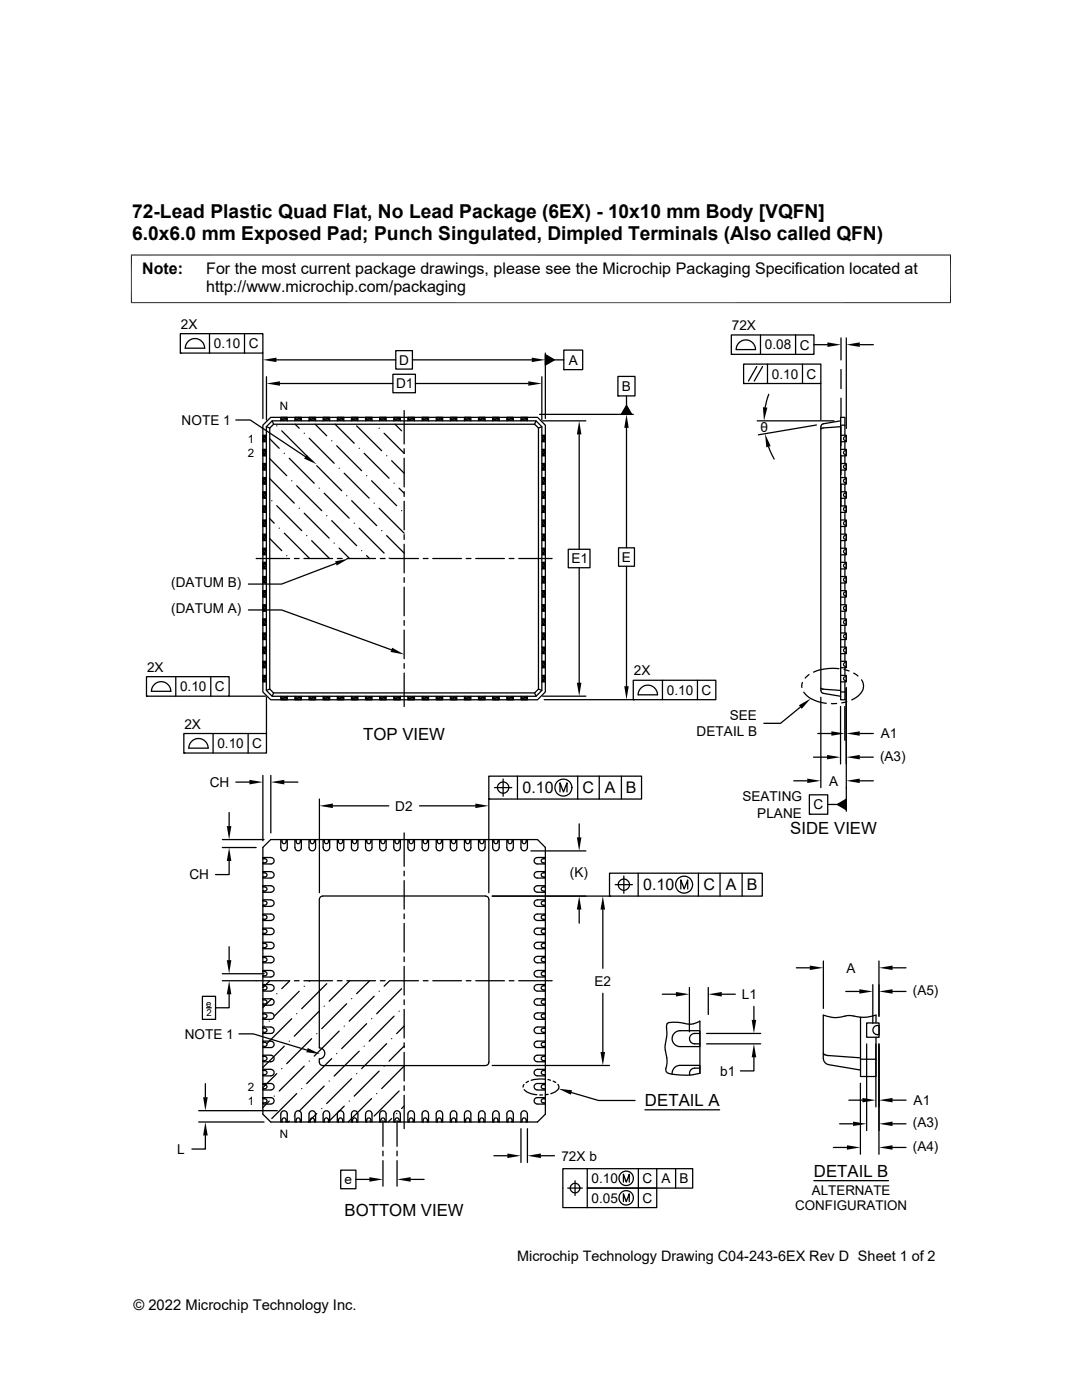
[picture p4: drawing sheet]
<svg xmlns="http://www.w3.org/2000/svg" width="216mm" height="279mm" viewBox="0 0 216 279" stroke-linecap="round" stroke-linejoin="round" font-family="sans-serif">
<g fill="#000">
<path d="M52.5 71.8l2.7-.4v.9zM53.2 76.5l2.7-.4v.9zM105.4 76.1l2.7 .4-2.7 .5zM106.1 71.4l2.7 .4-2.7 .5zM108.8 70.8l1.8 1-1.8 1.1zM165.1 68.3l2.7 .5-2.7 .4zM168.9 68.8l2.7-.5v.9zM52.5 86.9l.6 1.3h-.6zM52.5 86.9h.6v1.3zM52.5 89.7l.6 1.3h-.6zM52.5 89.7h.6v1.3zM52.5 92.5l.6 1.3h-.6z"/>
<path d="M52.5 92.5h.6v1.3zM52.5 95.3l.6 1.3h-.6zM52.5 95.3h.6v1.3zM52.5 98.1l.6 1.3h-.6zM52.5 98.1h.6v1.3zM56 83.3l1.3 .7h-1.3zM56 83.3h1.3v.7zM58.8 83.3l1.3 .7h-1.3zM58.8 83.3h1.3v.7zM61.2 90.8l2 1.8-2.5-1.1zM61.7 83.3l1.3 .7h-1.3zM61.7 83.3h1.3v.7z"/>
<path d="M64.5 83.3l1.3 .7h-1.3zM64.5 83.3h1.3v.7zM67.3 83.3l1.3 .7h-1.3zM67.3 83.3h1.3v.7zM70.1 83.3l1.3 .7h-1.3zM70.1 83.3h1.3v.7zM72.9 83.3l1.3 .7h-1.3zM72.9 83.3h1.3v.7zM75.8 83.3l1.2 .7h-1.2zM75.8 83.3h1.2v.7zM78.6 83.3l1.3 .7h-1.3zM78.6 83.3h1.3v.7z"/>
<path d="M81.4 83.3l1.3 .7h-1.3zM81.4 83.3h1.3v.7zM84.2 83.3l1.3 .7h-1.3zM84.2 83.3h1.3v.7zM87 83.3l1.3 .7h-1.3zM87 83.3h1.3v.7zM89.9 83.3l1.2 .7h-1.2zM89.9 83.3h1.2v.7zM92.7 83.3l1.3 .7h-1.3zM92.7 83.3h1.3v.7zM95.5 83.3l1.3 .7h-1.3zM95.5 83.3h1.3v.7z"/>
<path d="M98.3 83.3l1.3 .7h-1.3zM98.3 83.3h1.3v.7zM101.1 83.3l1.3 .7h-1.3zM101.1 83.3h1.3v.7zM103.9 83.3l1.3 .7h-1.3zM103.9 83.3h1.3v.7zM108.1 98.1l.7 1.3h-.7zM108.1 98.1h.7v1.3zM108.1 95.3l.7 1.3h-.7zM108.1 95.3h.7v1.3zM108.1 92.5l.7 1.3h-.7zM108.1 92.5h.7v1.3z"/>
<path d="M108.1 89.7l.7 1.3h-.7zM108.1 89.7h.7v1.3zM108.1 86.9l.7 1.3h-.7zM108.1 86.9h.7v1.3zM115.6 84l.4 2.7h-.9zM125 82.7l.5 2.7h-.9zM125 80.9l1 1.8h-2zM152.7 86.6l1.1 2.4-.9 .3zM152.2 81.3h.9l-.7 2.7zM52.5 101l.6 1.3h-.6zM52.5 101h.6v1.3zM52.5 103.8l.6 1.3h-.6z"/>
<path d="M52.5 103.8h.6v1.3zM52.5 106.6l.6 1.3h-.6zM52.5 106.6h.6v1.3zM52.5 109.4l.6 1.3h-.6zM52.5 109.4h.6v1.3zM52.5 112.2l.6 1.3h-.6zM52.5 112.2h.6v1.3zM52.5 115.1l.6 1.3h-.6zM52.5 115.1h.6v1.3zM52.5 117.9l.6 1.3h-.6zM52.5 117.9h.6v1.3zM66.9 112l2.7-.5-2.4 1.4z"/>
<path d="M108.1 117.9l.7 1.3h-.7zM108.1 117.9h.7v1.3zM108.1 115.1l.7 1.3h-.7zM108.1 115.1h.7v1.3zM108.1 112.2l.7 1.3h-.7zM108.1 112.2h.7v1.3zM108.1 109.4l.7 1.3h-.7zM108.1 109.4h.7v1.3zM108.1 106.6l.7 1.3h-.7zM108.1 106.6h.7v1.3zM108.1 103.8l.7 1.3h-.7zM108.1 103.8h.7v1.3z"/>
<path d="M108.1 101l.7 1.3h-.7zM108.1 101h.7v1.3zM52.5 120.7l.6 1.3h-.6zM52.5 120.7h.6v1.3zM52.5 123.5l.6 1.3h-.6zM52.5 123.5h.6v1.3zM52.5 126.3l.6 1.3h-.6zM52.5 126.3h.6v1.3zM52.5 129.1l.6 1.4h-.6zM52.5 129.1h.6v1.4zM52.5 132l.6 1.3h-.6zM52.5 132h.6v1.3z"/>
<path d="M52.5 134.8l.6 1.3h-.6zM52.5 134.8h.6v1.3zM56 139l1.3 .7h-1.3zM56 139h1.3v.7zM58.8 139l1.3 .7h-1.3zM58.8 139h1.3v.7zM61.7 139l1.3 .7h-1.3zM61.7 139h1.3v.7zM64.5 139l1.3 .7h-1.3zM64.5 139h1.3v.7zM67.3 139l1.3 .7h-1.3zM67.3 139h1.3v.7z"/>
<path d="M70.1 139l1.3 .7h-1.3zM70.1 139h1.3v.7zM72.9 139l1.3 .7h-1.3zM72.9 139h1.3v.7zM75.8 139l1.2 .7h-1.2zM75.8 139h1.2v.7zM78.3 129.3l2.3 1.3-2.7-.5zM78.6 139l1.3 .7h-1.3zM78.6 139h1.3v.7zM81.4 139l1.3 .7h-1.3zM81.4 139h1.3v.7zM84.2 139l1.3 .7h-1.3z"/>
<path d="M84.2 139h1.3v.7zM87 139l1.3 .7h-1.3zM87 139h1.3v.7zM89.9 139l1.2 .7h-1.2zM89.9 139h1.2v.7zM92.7 139l1.3 .7h-1.3zM92.7 139h1.3v.7zM95.5 139l1.3 .7h-1.3zM95.5 139h1.3v.7zM98.3 139l1.3 .7h-1.3zM98.3 139h1.3v.7zM101.1 139l1.3 .7h-1.3z"/>
<path d="M101.1 139h1.3v.7zM103.9 139l1.3 .7h-1.3zM103.9 139h1.3v.7zM108.1 134.8l.7 1.3h-.7zM108.1 134.8h.7v1.3zM108.1 132l.7 1.3h-.7zM108.1 132h.7v1.3zM108.1 129.1l.7 1.4h-.7zM108.1 129.1h.7v1.4zM108.1 126.3l.7 1.3h-.7zM108.1 126.3h.7v1.3zM108.1 123.5l.7 1.3h-.7z"/>
<path d="M108.1 123.5h.7v1.3zM108.1 120.7l.7 1.3h-.7zM108.1 120.7h.7v1.3zM115.1 136.2h.9l-.4 2.7zM124.6 136.9h.9l-.5 2.7zM49.8 155.6l2.7 .5-2.7 .4zM54 156.1l2.7-.5v.9zM159.4 140.8l2.4-1.4-1.8 2.1zM161.1 155.4l2.7 .4-2.7 .5zM165 150.7l2.7 .4-2.7 .5zM165.9 145.9l2.7 .5-2.7 .4zM167.1 160.5l1.8-1v2.1z"/>
<path d="M168.9 146.4l2.7-.5v.9zM168.9 151.1l2.7-.4v.9zM168.9 155.8l2.7-.4v.9zM45.3 164.9h.9l-.5 2.7zM45.7 169.1l.5 2.7h-.9zM63.7 160.8l2.7-.4v.9zM94.8 160.4l2.7 .4-2.7 .5zM115.1 167.1h.9l-.4 2.7zM45.3 191.6h.9l-.5 2.7zM45.7 195.7l.5 2.7h-.9zM115.6 178.8l.4 2.7h-.9zM120.3 178.8l.4 2.7h-.9z"/>
<path d="M134.9 198l2.7 .4-2.7 .5zM141.3 198.4l2.7-.4v.9zM161.6 192.7l2.7 .4-2.7 .5zM171.5 197.4l2.7 .5-2.7 .4zM175.4 197.9l2.7-.5v.9zM175.4 193.1l2.7-.4v.9zM40.5 219h.9l-.4 2.7zM61.4 209.1l2.4 1.3-2.7-.4zM111.4 217.3l2.8 .3-.3 .9zM119.8 210h.9l-.4 2.6zM150 203.5h.9l-.5 2.7zM150.4 208.3l.5 2.7h-.9z"/>
<path d="M172.1 219.1l2.7 .5-2.7 .4zM175.4 219.6l2.7-.5v.9zM41 223.9l.4 2.7h-.9zM73.7 234.9l2.7 .5-2.7 .4zM79.2 235.4l2.7-.5v.9zM101.2 230.2l2.7 .5-2.7 .4zM105.2 230.7l2.7-.5v.9zM169 228.6l2.7 .4-2.7 .4zM170.2 223.8l2.7 .5-2.7 .4zM175.4 224.3l2.7-.5v.9zM175.4 229l2.7-.4v.8z"/>
</g>
<g fill="none" stroke="#000" stroke-width=".25">
<path d="M36 66.6h16.5v3.9h-16.5zM36 70.5h.1M37.5 68.1a1.91 1.91 0 0 1 2.1-.4 1.91 1.91 0 0 1 1.2 1.8h-3.8l.1-.6zM41.8 66.6v3.9M48.8 66.6v3.9M52.5 70.5v13M53.2 75.2v8.6M55.2 71.8h23.8M55.9 76.5h22.5M78.4 74.7h4.5v3.7h-4.5zM79 70h3.3v3.7h-3.3zM82.3 71.8h23.8"/>
<path d="M82.9 76.5h22.5M108.1 75.2v8.6M108.8 70.8l1.8 1-1.8 1.1zM108.8 70.5v13M110.6 71.8h1.9M112.5 69.9h3.8v3.9h-3.8zM112.5 73.8h.1M123.3 75.1h3.4v3.9h-3.4zM123.3 79h.1M125 79v1.9M145.9 66.8h16.5v3.9h-16.5zM145.9 70.7h.1"/>
<path d="M147.5 68.4a1.91 1.91 0 0 1 2.1-.4 1.91 1.91 0 0 1 1.1 1.8h-3.8l.1-.6zM148.4 72.7h15.4v3.8h-15.4zM148.4 76.5h.1M151 73.2l-1.6 2.9M151.7 66.8v3.9M152.2 73.2l-1.7 2.9M153.1 72.7v3.8M153.4 78.7l-.7 2.6M158.7 66.8v3.9M160.1 72.7v3.8M162.4 68.8h2.7M163.8 76.5v7.3"/>
<path d="M167.8 67.4v4.4M167.8 73.7v3.9M167.8 79.5v3.8M168.9 67.4v18.1M171.6 68.8h2.7M47.1 83.8h2.8l11 7.3M52.5 84.9l1.5-1.6h53.3l1.5 1.6v53.2l-1.5 1.6h-53.3l-1.5-1.6zM53.1 85.2l1.2-1.2h52.7l1.1 1.2v52.6l-1.1 1.2h-52.7l-1.2-1.2zM53.1 85.2l.7 .2M53.1 86.9h-.6v1.3h.6M53.1 89.7h-.6v1.3h.6M53.1 92.5h-.6v1.3h.6"/>
<path d="M53.1 95.3h-.6v1.3h.6M53.1 98.1h-.6v1.3h.6M53.8 87.5l1.9 2M53.8 91.5l3.4 3.4M53.8 95.5l4.9 4.9M53.8 85.4l.8-.7h52.1l.7 .7v52.1l-.7 .8h-52.1l-.8-.8zM54.2 99.9h.1M54.3 84l.3 .7M55.2 85h.1M56 84v-.7h1.3v.7M56.2 86l5 5M56.7 90.5h.1"/>
<path d="M57.7 91.5l5 4.9M58.2 95.9h.1M58.8 84v-.7h1.3v.7M58.9 84.6l.8 .9M59.2 96.9l5 5M60.7 86.5h.1M61.7 84v-.7h1.3v.7M61.7 87.5l5 5M62.2 91.9h.1M62.9 84.6l2.3 2.4M63.2 92.9l5 5M63.7 97.4h.1"/>
<path d="M64.5 84v-.7h1.3v.7M64.7 98.4l5 5M66.2 88h.1M66.8 84.6l3.9 3.9M67.2 89l5 4.9M67.3 84v-.7h1.3v.7M67.7 93.5h.1M68.7 94.4l5 5M69.2 98.9h.1M70.1 84v-.7h1.3v.7M70.2 99.9l5 5M71.2 85l5 5"/>
<path d="M71.7 89.5h.1M72.7 90.5l4.9 4.9M72.9 84v-.7h1.3v.7M73.2 94.9h.1M74.1 95.9l5 5M75.6 85.5h.1M75.8 84v-.7h1.2v.7M76.6 86.5l4 4v-.9M77.2 91h.1M78.1 91.9l2.5 2.5M78.6 84v-.7h1.3v.7M78.6 96.4h.1"/>
<path d="M78.8 84.6l1.3 1.4M79.6 97.4l1 1M80.6 81.9v6.7M80.6 91.5v5.7M80.6 98.1v1M81.4 84v-.7h1.3v.7M84.2 84v-.7h1.3v.7M87 84v-.7h1.3v.7M89.9 84v-.7h1.2v.7M92.7 84v-.7h1.3v.7M95.5 84v-.7h1.3v.7M98.3 84v-.7h1.3v.7"/>
<path d="M101.1 84v-.7h1.3v.7M103.9 84v-.7h1.3v.7M107 84l-.3 .7M107.7 82.7h18.7M108.1 85.2l-.7 .2M108.1 98.1h.7v1.3h-.7M108.1 95.3h.7v1.3h-.7M108.1 92.5h.7v1.3h-.7M108.1 89.7h.7v1.3h-.7M108.1 86.9h.7v1.3h-.7M108.3 84h8.6M115.6 86.7v22.9"/>
<path d="M125 85.4v23.9M125 80.9l1 1.8h-2zM151.1 84h15.3M153.4 89.2l1.1 2.4M162.9 84.8l-11.6 2M163.8 85.1v52.7M164 85.5l-.2 .1M167.7 86.9h1.2v1.3h-1.2M167.7 98.1h1.2v1.3h-1.2M167.7 95.3h1.2v1.3h-1.2M167.7 92.5h1.2v1.3h-1.2M167.7 89.7h1.2v1.3h-1.2"/>
<path d="M167.7 85.2l-3.7 .3M167.7 84.9h.9M167.7 84l-3.4 .6-.4 .2-.1 .3M167.8 85.2v3.8M167.8 90.9v3.8M167.8 96.6v4.4M168.5 87.2l.4-.1v.8a.43 .43 0 0 1-.5-.2 .43 .43 0 0 1 .1-.5zM168.6 86.9v-3.6h-.9v56.4h.9v-3.6M168.6 88.2v1.5M168.6 91v1.5M168.6 93.8v1.5M168.6 96.6v1.5"/>
<path d="M168.6 99.4v1.6M168.7 99.2a.42 .42 0 0 1-.4-.5 .42 .42 0 0 1 .6-.3v.8h-.2M168.7 95.5h.2v.9a.42 .42 0 0 1-.6-.3 .42 .42 0 0 1 .4-.5M168.7 93.6a.42 .42 0 0 1-.4-.5 .42 .42 0 0 1 .6-.4v.9h-.2M168.7 89.9h.2v.9a.42 .42 0 0 1-.6-.4 .42 .42 0 0 1 .4-.5M51.1 111.5h6.7M53.1 101h-.6v1.3h.6M53.1 103.8h-.6v1.3h.6M53.1 106.6h-.6v1.3h.6M53.1 109.4h-.6v1.3h.6M53.1 112.2h-.6v1.3h.6M53.1 115.1h-.6v1.3h.6"/>
<path d="M53.1 117.9h-.6v1.3h.6M53.8 103.5l.9 .9M53.8 107.5l2.4 2.4M53.8 111.5h.1M55.2 100.9l5 5M55.7 105.4h.1M56.7 106.4l5 5M57.2 110.9h.1M58.7 111.5h1M59.7 101.4h.1M60.6 111.5h5.8M60.7 102.4l5 5"/>
<path d="M61.2 106.9h.1M62.2 107.9l3.6 3.6M65.2 102.9h.1M66.2 103.9l5 5M66.7 108.4h.1M67 112.4l-10.8 4.2h-6.6M67.3 111.5h1M67.7 109.4l2.1 2.1M69.2 111.5h5.7M70.7 104.4h.1M71.7 105.4l4.9 5M72.2 109.9h.1"/>
<path d="M73.2 110.9l.5 .6M74.7 100.4h.1M75.6 101.4l5 5M75.9 111.5h.9M76.2 105.9h.1M77.2 106.9l3.4 3.5M77.6 111.4h.1M77.8 111.5h5.7M80.1 101.9h.1M80.6 100v5.7M80.6 106.7v1M80.6 108.6v5.7"/>
<path d="M80.6 115.3v.9M80.6 117.2v5.7M84.5 111.5h.9M86.4 111.5h5.7M93 111.5h1M94.9 111.5h5.7M101.6 111.5h1M103.5 111.5h6.7M108.1 117.9h.7v1.3h-.7M108.1 115.1h.7v1.3h-.7M108.1 112.2h.7v1.3h-.7M108.1 109.4h.7v1.3h-.7"/>
<path d="M108.1 106.6h.7v1.3h-.7M108.1 103.8h.7v1.3h-.7M108.1 101h.7v1.3h-.7M113.4 109.6h4.3v3.7h-4.3zM115.6 113.3v22.9M123.4 109.3h3.2v3.7h-3.2zM125 113v23.9M167.7 117.9h1.2v1.3h-1.2M167.7 115.1h1.2v1.3h-1.2M167.7 112.2h1.2v1.3h-1.2M167.7 109.4h1.2v1.3h-1.2M167.7 106.6h1.2v1.3h-1.2"/>
<path d="M167.7 103.8h1.2v1.3h-1.2M167.7 101h1.2v1.3h-1.2M168.5 106.9l.4-.1v.9a.43 .43 0 0 1-.5-.2 .43 .43 0 0 1 .1-.6zM168.6 102.3v1.5M168.6 105.1v1.5M168.6 107.9v1.5M168.6 110.7v1.5M168.6 113.5v1.6M168.6 116.4v1.5M168.6 119.2v1.5M168.7 118.1h.2v.8a.42 .42 0 0 1-.6-.3 .42 .42 0 0 1 .4-.5M168.7 116.1a.42 .42 0 0 1-.4-.5 .42 .42 0 0 1 .6-.3v.8h-.2"/>
<path d="M168.7 112.5h.2v.8a.42 .42 0 0 1-.6-.3 .42 .42 0 0 1 .4-.5M168.7 110.5a.42 .42 0 0 1-.4-.5 .42 .42 0 0 1 .6-.4v.9h-.2M168.7 104h.2v.9a.42 .42 0 0 1-.6-.4 .42 .42 0 0 1 .4-.5M168.7 101.2h.2v.8a.42 .42 0 0 1-.6-.3 .42 .42 0 0 1 .4-.5M29.2 135h16.5v3.9h-16.5zM29.2 138.9h.1M30.2 138h3.9M30.2 138a1.93 1.93 0 0 1 2-2 1.93 1.93 0 0 1 1.9 2M35.1 135v3.9M42.1 135v3.9M45.7 138.9h7.3M49.6 121.7h6.6l21.9 8"/>
<path d="M53.1 120.7h-.6v1.3h.6M53.1 123.5h-.6v1.3h.6M53.1 126.3h-.6v1.3h.6M53.1 129.1h-.6v1.4h.6M53.1 132h-.6v1.3h.6M53.1 134.8h-.6v1.3h.6M53.2 139.1v7.3M53.8 137.5l-.7 .3M54.6 138.3l-.3 .7M56 139v.7h1.3v-.7M58.8 139v.7h1.3v-.7M61.7 139v.7h1.3v-.7"/>
<path d="M64.5 139v.7h1.3v-.7M67.3 139v.7h1.3v-.7M70.1 139v.7h1.3v-.7M72.9 139v.7h1.3v-.7M75.8 139v.7h1.2v-.7M78.6 139v.7h1.3v-.7M80.6 123.8v1M80.6 125.8v5.7M80.6 132.4v1M80.6 134.3v6.7M81.4 139v.7h1.3v-.7M84.2 139v.7h1.3v-.7"/>
<path d="M87 139v.7h1.3v-.7M89.9 139v.7h1.2v-.7M92.7 139v.7h1.3v-.7M95.5 139v.7h1.3v-.7M98.3 139v.7h1.3v-.7M101.1 139v.7h1.3v-.7M103.9 139v.7h1.3v-.7M106.7 138.3l.3 .7M107.4 137.5l.7 .3M108.1 134.8h.7v1.3h-.7M108.1 132h.7v1.3h-.7M108.1 129.1h.7v1.4h-.7"/>
<path d="M108.1 126.3h.7v1.3h-.7M108.1 123.5h.7v1.3h-.7M108.1 120.7h.7v1.3h-.7M108.3 138.9h8.6M108.6 139.6h17.8M126.4 135.8h16.4v3.8h-16.4zM126.4 139.6h.1M127.3 138.7h3.9a1.93 1.93 0 0 0-1.9-2 1.93 1.93 0 0 0-2 2M132.2 135.8v3.8M139.2 135.8v3.8M160.1 136.2l-.1 1M160.4 138.1a5.9 5.9 0 0 0 4.5 2.3"/>
<path d="M161.4 134.6l-.7 .7M163.8 137.3l.2 .2M163.8 139.1v18.1M163.8 137.8l.1 .4 .4 .2 3.4 .6M164 137.5l3.7 .3M167.4 133.5a10.1 10.1 0 0 0-5.1 .6M167.7 134.8h1.2v1.3h-1.2M167.7 132h1.2v1.3h-1.2M167.7 129.1h1.2v1.4h-1.2M167.7 126.3h1.2v1.3h-1.2M167.7 123.5h1.2v1.3h-1.2M167.7 120.7h1.2v1.3h-1.2"/>
<path d="M167.7 138.1h.9M168.4 133.6l1 .3M168.5 126.7l.4-.1v.8a.43 .43 0 0 1-.5-.2 .43 .43 0 0 1 .1-.5zM168.6 122v1.5M168.6 124.8v1.5M168.6 127.6v1.5M168.6 130.5v1.5M168.6 133.3v1.5M168.7 135h.2v.8a.42 .42 0 0 1-.6-.3 .42 .42 0 0 1 .4-.5M168.7 133a.42 .42 0 0 1-.4-.5 .42 .42 0 0 1 .6-.3v.8h-.2M168.7 129.4h.2v.8a.42 .42 0 0 1-.6-.3 .42 .42 0 0 1 .4-.5M168.7 124.6a.42 .42 0 0 1-.4-.5 .42 .42 0 0 1 .6-.4v.9h-.2"/>
<path d="M168.7 120.9h.2v.9a.42 .42 0 0 1-.6-.4 .42 .42 0 0 1 .4-.5M168.9 137.2v24.7M170.3 134.3l.9 .6M171.9 135.7a2.4 2.4 0 0 1-1 3.4l-1 .6M36.7 146.4h16.5v3.9h-16.5zM36.7 150.3h.1M38.2 148a1.91 1.91 0 0 1 2.1-.5 1.91 1.91 0 0 1 1.2 1.8h-3.8l.1-.6zM42.5 146.4v3.9M47.1 156.1h2.7M49.5 146.4v3.9M52.5 154.7v13.1M54 154.7v11.5"/>
<path d="M56.7 156.1h2.7M63.7 159.5v18.7M97.5 154.9h30.5v4.6h-30.5zM97.5 159.5h.1M97.5 159.5v18.7M98.7 157.2h3.4M100.4 155.5v3.4M103.3 154.9v4.6M111.7 158.1v-1.9l.7 1.9 .7-1.9v1.9M115.3 154.9v4.6M119.6 154.9v4.6M124 154.9v4.6"/>
<path d="M158.4 155.8h2.7M159.7 141.1l-4 3.3h-3.3M161.5 158.6h3.7v3.9h-3.7zM162.3 151.1h2.7M163.2 146.4h2.7M166.9 140.4h-1M167.7 141v11.5M168.6 141v6.7M169 140l-1 .3M171.6 146.4h2.7M171.6 155.8h2.7M171.6 151.1h2.7"/>
<path d="M44.4 169.1h6.7M44.4 167.6h8.3M45.7 171.8v2.7h-2.7M45.7 162.2v2.7M52.5 179.8v.9h.4M52.5 174.2v.8h.4M52.5 171.4v.8h.4a.4 .4 0 0 0 .4-.4 .4 .4 0 0 0-.4-.4M52.5 177v.8h.4a.4 .4 0 0 0 .4-.4 .4 .4 0 0 0-.4-.4M52.5 179.8h.4a.4 .4 0 0 1 .4 .4 .4 .4 0 0 1-.4 .4M52.5 174.2h.4a.4 .4 0 0 1 .4 .4 .4 .4 0 0 1-.4 .4M52.5 177.8v.3h1.6M52.5 171.4h.4"/>
<path d="M52.5 172.4v1.5M52.5 175.2v1.6M52.5 178.1v1.5M52.5 177h.4M52.5 179.8v-.2h1.6a.65 .65 0 0 1 .6 .6 .65 .65 0 0 1-.6 .7h-1.6v-.2M52.5 174.2v-.3l1.6 .1a.63 .63 0 0 1 .6 .6 .63 .63 0 0 1-.6 .6h-1.6v-.2M52.5 171.4v-.3l1.6 .1a.63 .63 0 0 1 .6 .6 .63 .63 0 0 1-.6 .6h-1.6v-.2M54.1 176.8a.63 .63 0 0 1 .6 .6 .63 .63 0 0 1-.6 .7M54.1 176.8h-1.6v.2M56 167.6h-2l-1.5 1.5v2M56.3 167.6h-.3v1.6M56.3 167.6h2.5"/>
<path d="M56.3 167.6v.4a.4 .4 0 0 0 .4 .4 .4 .4 0 0 0 .4-.4M57.1 167.6v.4M57.3 167.6v1.6a.63 .63 0 0 1-.6 .6 .63 .63 0 0 1-.7-.6M59.9 167.6v.4a.4 .4 0 0 1-.4 .4 .4 .4 0 0 1-.4-.4M59.9 167.6h.2v1.6a.65 .65 0 0 1-.6 .6 .65 .65 0 0 1-.7-.6v-1.6h.3M59.9 167.6h-.8v.4M60.1 167.6h1.6M62.7 167.6v.4M62.7 167.6h.3l-.1 1.6a.65 .65 0 0 1-.6 .6 .65 .65 0 0 1-.6-.6v-1.6h.2M62.7 167.6h-.8v.4a.4 .4 0 0 0 .4 .4 .4 .4 0 0 0 .4-.4M63 167.6h1.5M63.7 179.5v29.6a1.1 1.1 0 0 1 1.1 1.1 1.1 1.1 0 0 1-1.1 1.1v.7"/>
<path d="M64.5 169.2a.63 .63 0 0 0 .6 .6 .63 .63 0 0 0 .7-.6M64.7 167.6h-.2v1.6M65.6 167.6h.2v1.6M65.6 167.6l-.1 .4a.4 .4 0 0 1-.4 .4 .4 .4 0 0 1-.4-.4M65.6 167.6h-.9v.4M65.8 167.6h1.5M66.4 160.8h11.2M68.4 167.6v.4M68.4 167.6h.2v1.6a.63 .63 0 0 1-.7 .6 .63 .63 0 0 1-.6-.6v-1.6h.2M68.4 167.6h-.9v.4a.4 .4 0 0 0 .4 .4 .4 .4 0 0 0 .4-.4M68.6 167.6h1.5M70.3 167.6h.9v.4a.4 .4 0 0 1-.4 .4 .4 .4 0 0 1-.4-.4z"/>
<path d="M70.3 167.6h-.2v1.6a.63 .63 0 0 0 .7 .6 .63 .63 0 0 0 .6-.6M71.2 167.6h.2v1.6M71.4 167.6h1.5M73.2 167.6h-.3v1.6M74 167.6h.2v1.6a.63 .63 0 0 1-.6 .6 .63 .63 0 0 1-.6-.6M74 167.6v.4M74 167.6h-.8v.4a.4 .4 0 0 0 .4 .4 .4 .4 0 0 0 .4-.4M74.2 167.6h1.6M76.8 167.6h.2v1.6a.65 .65 0 0 1-.6 .6 .65 .65 0 0 1-.6-.6v-1.6h.2M76.8 167.6v.4a.4 .4 0 0 1-.4 .4 .4 .4 0 0 1-.4-.4M76.8 167.6h-.8v.4M77 167.6h1.6"/>
<path d="M79.7 167.6v.4M79.7 167.6h.2v1.6a.65 .65 0 0 1-.7 .6 .65 .65 0 0 1-.6-.6v-1.6h.2M79.7 167.6h-.9v.4a.4 .4 0 0 0 .4 .4 .4 .4 0 0 0 .4-.4M79.9 167.6h1.5M80.6 166.2v6.7M80.6 173.8v1M80.6 175.7v5.7M81.4 169.2a.63 .63 0 0 0 .6 .6 .63 .63 0 0 0 .7-.6M81.6 167.6h-.2v1.6M82.5 167.6l-.1 .4a.4 .4 0 0 1-.4 .4 .4 .4 0 0 1-.4-.4M82.5 167.6h.2v1.6M82.5 167.6h-.9v.4"/>
<path d="M82.7 167.6h1.5M83.7 160.8h11.1M85.3 167.6h.2v1.6a.63 .63 0 0 1-.6 .6 .63 .63 0 0 1-.7-.6v-1.6h.2M85.3 167.6v.4M85.3 167.6h-.9l.1 .4a.4 .4 0 0 0 .4 .4 .4 .4 0 0 0 .4-.4M85.5 167.6h1.5M87.2 167.6h.9v.4a.4 .4 0 0 1-.4 .4 .4 .4 0 0 1-.4-.4zM87.2 167.6h-.2v1.6a.63 .63 0 0 0 .7 .6 .63 .63 0 0 0 .6-.6M88.1 167.6h.2v1.6M88.3 167.6h1.6M90.1 167.6h-.2v1.6M90.9 167.6h.2v1.6a.63 .63 0 0 1-.6 .6 .63 .63 0 0 1-.6-.6"/>
<path d="M90.9 167.6v.4M90.9 167.6h-.8v.4a.4 .4 0 0 0 .4 .4 .4 .4 0 0 0 .4-.4M91.1 167.6h1.6M93.7 167.6v.4a.4 .4 0 0 1-.4 .4 .4 .4 0 0 1-.4-.4M93.7 167.6h.3v1.6a.65 .65 0 0 1-.7 .6 .65 .65 0 0 1-.6-.6v-1.6h.2M93.7 167.6h-.8v.4M94 167.6h1.5M95.7 167.6h-.2v1.6M96.6 167.6v.4M96.6 167.6h.2v1.6a.63 .63 0 0 1-.7 .6 .63 .63 0 0 1-.6-.6M96.6 167.6h-.9v.4a.4 .4 0 0 0 .4 .4 .4 .4 0 0 0 .4-.4M96.8 167.6h1.5"/>
<path d="M97.5 179.5l-.2-.5-.4-.2h-32.5l-.5 .2-.2 .5M97.6 179.5v32.5M98.2 178.8h23.4M98.5 167.6h-.2v1.6a.65 .65 0 0 0 .6 .6 .65 .65 0 0 0 .7-.6M99.4 167.6h.2v1.6M99.4 167.6v.4a.4 .4 0 0 1-.4 .4 .4 .4 0 0 1-.4-.4M99.4 167.6h-.9v.4M99.6 167.6h1.5M102.2 167.6v.4M102.2 167.6h.2v1.6a.63 .63 0 0 1-.6 .6 .63 .63 0 0 1-.7-.6v-1.6h.2M102.2 167.6h-.9l.1 .4a.4 .4 0 0 0 .4 .4 .4 .4 0 0 0 .4-.4M102.4 167.6h1.5"/>
<path d="M104.2 167.6h.8v.4a.4 .4 0 0 1-.4 .4 .4 .4 0 0 1-.4-.4zM104.2 167.6h-.3v1.6a.63 .63 0 0 0 .7 .6 .63 .63 0 0 0 .6-.6M105 167.6h.2v1.6M105.2 167.6h2.1l1.5 1.5v2M105.9 169.8h11M107.2 176.8h1.6v.2M107.2 176.8a.63 .63 0 0 0-.6 .6 .63 .63 0 0 0 .6 .7M108.4 177h.4v.8M108.4 171.4h.4M108.4 175h.4M108.4 175a.4 .4 0 0 1-.4-.4 .4 .4 0 0 1 .4-.4h.4v.8M108.4 177a.4 .4 0 0 0-.4 .4 .4 .4 0 0 0 .4 .4h.4"/>
<path d="M108.4 171.4a.4 .4 0 0 0-.4 .4 .4 .4 0 0 0 .4 .4h.4M108.8 174.2v-.3h-1.6a.65 .65 0 0 0-.6 .7 .65 .65 0 0 0 .6 .6h1.6v-.2M108.8 179.8v-.2h-1.6a.65 .65 0 0 0-.6 .6 .65 .65 0 0 0 .6 .7h1.6v-.2M108.8 171.4v-.3h-1.6a.65 .65 0 0 0-.6 .7 .65 .65 0 0 0 .6 .6h1.6M108.8 171.4v2.5M108.8 175.2v1.6M108.8 178.1v1.5M108.8 177.8v.3h-1.6M115.6 164.4v2.7M121.6 174.3h30.5v4.5h-30.5zM121.6 178.8h.1M122.8 176.6h3.4"/>
<path d="M124.5 174.8v3.5M127.3 174.3v4.5M135.8 177.4v-1.8l.7 1.8 .7-1.8v1.8M139.4 174.3v4.5M143.7 174.3v4.5M148.1 174.3v4.5M161.5 162.5h.1M165.2 160.5h1.9M167.1 160.5l1.8-1v2.1zM40.4 198.8h2.6v4.6h-2.6zM44.4 195.7h13.4M44.4 194.3h8.3"/>
<path d="M45.7 198.4v2.7h-2.7M45.7 188.9v2.7M52.5 196.7v.9h.4M52.5 191.1v.8h.4M52.5 185.4v.9h.4a.4 .4 0 0 0 .4-.4 .4 .4 0 0 0-.4-.4M52.5 182.6h.4a.4 .4 0 0 1 .4 .4 .4 .4 0 0 1-.4 .5h-.4zM52.5 188.3v.8h.4a.4 .4 0 0 0 .4-.4 .4 .4 0 0 0-.4-.4M52.5 193.9v.9l.4-.1a.4 .4 0 0 0 .4-.4 .4 .4 0 0 0-.4-.4M52.5 199.5l.4 .1a.4 .4 0 0 1 .4 .4 .4 .4 0 0 1-.4 .4h-.4zM52.5 196.7h.4a.4 .4 0 0 1 .4 .4 .4 .4 0 0 1-.4 .4M52.5 191.1h.4a.4 .4 0 0 1 .4 .4 .4 .4 0 0 1-.4 .4M52.5 183.5v.2h1.6"/>
<path d="M52.5 194.8v.2h1.6M52.5 180.9v1.5M52.5 183.7v1.5M52.5 186.5v1.5M52.5 189.3v1.6M52.5 192.2v1.5M52.5 195v1.5M52.5 197.8v1.5M52.5 185.4h.4M52.5 188.3h.4M52.5 193.9h.4M52.5 196.7v-.2h1.6a.65 .65 0 0 1 .6 .7 .65 .65 0 0 1-.6 .6h-1.6v-.2"/>
<path d="M52.5 191.1v-.2h1.6a.63 .63 0 0 1 .6 .6 .63 .63 0 0 1-.6 .7h-1.6v-.3M52.5 185.4v-.2h1.6a.65 .65 0 0 1 .6 .7 .65 .65 0 0 1-.6 .6h-1.6v-.2M52.5 182.6v-.2h1.6a.63 .63 0 0 1 .6 .6 .63 .63 0 0 1-.6 .7M52.5 188.3v-.3l1.6 .1a.64 .64 0 0 1 .6 .6 .64 .64 0 0 1-.6 .6h-1.6v-.2M52.5 199.5v-.2h1.6a.63 .63 0 0 1 .6 .7 .63 .63 0 0 1-.6 .6M53.8 195.7l-1.3 1.4M54.1 193.7a.63 .63 0 0 1 .6 .6 .63 .63 0 0 1-.6 .7M54.1 193.7h-1.6v.2M54.2 199.3l-1.7 1.8M55.2 198.3h.1M57.8 195.7l-1.6 1.6M58.7 195.7h1"/>
<path d="M59.7 197.8l-5 5M60.6 195.7h5.8M60.7 196.8h.1M61.8 195.7l-.1 .1M65.2 196.3l-5 5M67.3 195.7h1M69.2 195.7h5.7M69.8 195.7l-4.1 4.1M70.2 199.3h.1M73.7 195.7l-2.5 2.6M74.7 198.8l-5 5M75.6 197.8h.1"/>
<path d="M75.9 195.7h.9M77.7 195.7l-1.1 1.1M77.8 195.7h5.7M80.1 197.3l-4.9 5M80.6 182.4v.9M80.6 184.3v5.7M80.6 191v.9M80.6 192.9v5.7M80.6 199.5v1M84.5 195.7h.9M86.4 195.7h5.7M93 195.7h1"/>
<path d="M94.9 195.7h5.7M101.6 195.7h1M103.5 195.7h6.7M107.2 193.7h1.6v.2M107.2 193.7a.63 .63 0 0 0-.6 .6 .63 .63 0 0 0 .6 .7M108.2 199.6l.6-.1v.9h-.4a.4 .4 0 0 1-.4-.3 .4 .4 0 0 1 .2-.5zM108.2 182.7l.6-.1v.9h-.4a.4 .4 0 0 1-.4-.3 .4 .4 0 0 1 .2-.5zM108.4 185.4h.4v.9M108.4 193.9h.4v.9M108.4 188.3h.4v.8M108.4 180.7h.4M108.4 191.9h.4"/>
<path d="M108.4 197.6h.4M108.4 180.6a.4 .4 0 0 1-.4-.4 .4 .4 0 0 1 .4-.4h.4v.9M108.4 185.5a.4 .4 0 0 0-.4 .4 .4 .4 0 0 0 .4 .4h.4M108.4 191.9a.4 .4 0 0 1-.4-.4 .4 .4 0 0 1 .4-.4h.4v.8M108.4 197.5a.4 .4 0 0 1-.4-.4 .4 .4 0 0 1 .4-.4h.4v.9M108.4 193.9a.4 .4 0 0 0-.4 .4 .4 .4 0 0 0 .4 .4l.4 .1M108.4 188.3a.4 .4 0 0 0-.4 .4 .4 .4 0 0 0 .4 .4h.4M108.8 185.4v-.2h-1.6a.63 .63 0 0 0-.6 .7 .63 .63 0 0 0 .6 .6h1.6v-.2M108.8 191.1v-.2h-1.6a.65 .65 0 0 0-.6 .6 .65 .65 0 0 0 .6 .7h1.6v-.3M108.8 196.7v-.2h-1.6a.65 .65 0 0 0-.6 .6 .65 .65 0 0 0 .6 .7h1.6v-.2M108.8 199.5v-.2h-1.6a.63 .63 0 0 0-.6 .7 .63 .63 0 0 0 .6 .6M108.8 188.3v-.3h-1.6a.65 .65 0 0 0-.6 .7 .65 .65 0 0 0 .6 .6h1.6v-.2"/>
<path d="M108.8 182.6v-.2h-1.6a.63 .63 0 0 0-.6 .6 .63 .63 0 0 0 .6 .7M108.8 180.9v1.5M108.8 183.7v1.5M108.8 186.5v1.5M108.8 189.3v1.6M108.8 192.2v1.5M108.8 195v1.5M108.8 197.8v1.5M108.8 194.8v.2h-1.6M108.8 183.5v.2h-1.6M115.6 181.5v2.7M120.3 181.5v11.8"/>
<path d="M120.3 198.2v11.8M132.2 198.4h2.7M137.6 197.1v8.8M141.3 197.1v5.4M144 198.4h2.7M158.9 193.1h2.7M164.3 191.8v9.5M168.8 197.9h2.7M174.2 196.5v7.7M175.4 191.8v11M178.1 197.9h2.7M178.1 193.1h2.7"/>
<path d="M41 216.3v2.7M41.2 201.1h.9M47.7 206.3h2.8l10.8 3.3M52.5 213.6v.9h.4M52.5 208v.9h.4M52.5 202.4v.8h.4a.4 .4 0 0 0 .4-.4 .4 .4 0 0 0-.4-.4M52.5 205.2v.8h.4a.4 .4 0 0 0 .4-.4 .4 .4 0 0 0-.4-.4M52.5 210.8v.9l.4-.1a.4 .4 0 0 0 .4-.4 .4 .4 0 0 0-.4-.4M52.5 216.5h.4a.4 .4 0 0 1 .4 .4 .4 .4 0 0 1-.4 .4h-.4zM52.5 213.6l.4 .1a.4 .4 0 0 1 .4 .4 .4 .4 0 0 1-.4 .4M52.5 208h.4a.4 .4 0 0 1 .4 .4 .4 .4 0 0 1-.4 .4M52.5 200.4v.2h1.6"/>
<path d="M52.5 211.7v.2h1.6M52.5 217.3v.2h1.6M52.5 202.4h.4M52.5 200.6v1.5M52.5 203.4v1.6M52.5 206.2v1.6M52.5 209.1v1.5M52.5 211.9v1.5M52.5 214.7v1.5M52.5 217.5v2.6M52.5 205.2h.4M52.5 210.8h.4"/>
<path d="M52.5 219.1h1.6a.65 .65 0 0 1 .6 .6 .65 .65 0 0 1-.6 .6h-1.6v-.2M52.5 213.6v-.2h1.6a.65 .65 0 0 1 .6 .7 .65 .65 0 0 1-.6 .6h-1.6v-.2M52.5 208v-.2h1.6a.63 .63 0 0 1 .6 .6 .63 .63 0 0 1-.6 .7h-1.6v-.2M52.5 202.4v-.3h1.6a.65 .65 0 0 1 .6 .7 .65 .65 0 0 1-.6 .6h-1.6v-.2M52.5 205.2v-.2h1.6a.63 .63 0 0 1 .6 .6 .63 .63 0 0 1-.6 .6h-1.6v-.2M52.5 216.5v-.3h1.6a.63 .63 0 0 1 .6 .7 .63 .63 0 0 1-.6 .6M52.5 219.3h.4M52.7 204.8l-.2 .3M52.9 219.3a.4 .4 0 0 1 .4 .4 .4 .4 0 0 1-.4 .4h-.4M53.7 203.8h.1M53.7 219.8l-1.2 1.2M54.1 210.6a.63 .63 0 0 1 .6 .6 .63 .63 0 0 1-.6 .7"/>
<path d="M54.1 210.6h-1.6v.2M54.7 218.8h.1M55.2 214.3l-2.7 2.7M56.2 213.3h.1M56.7 208.8l-4.2 4.2M57.7 207.8h.1M58.2 203.3l-5 5M59.2 202.3h.1M59.2 218.2l-5 5M60.2 217.3h.1M60.7 212.8l-5 4.9M61.7 211.8h.1"/>
<path d="M62.2 207.3l-5 5M63.2 206.3h.1M63.7 201.8l-5 5M63.7 212l.2 .4 .5 .2 32.5 .1 .4-.3 .2-.4M64.7 200.8h.1M64.7 216.7l-5 5M65.7 215.8h.1M66.2 211.3l-5 5M67.2 210.3h.1M67.7 205.8l-5 5M68.7 204.8h.1M69.2 200.3l-5 5"/>
<path d="M69.7 219.8h.1M70.2 215.3l-5 4.9M71.2 214.3h.1M71.7 209.8l-5 5M72.7 208.8h.1M73.2 204.3l-5 5M74.1 203.3h.1M74.1 219.2l-4.6 4.7M75.2 218.2h.1M75.6 213.8l-4.9 5M76.6 212.8h.1M77.2 208.3l-5 5"/>
<path d="M78.1 207.3h.1M78.6 202.8l-4.9 5M79.6 201.8h.1M79.6 217.7l-4.9 5M80.6 204.8l-1.5 1.5M80.6 208.8l-3 3M80.6 212.8l-4.4 4.5M80.6 201.4v5.8M80.6 208.1v1M80.6 210v5.7M80.6 216.7v.9M80.6 218.6v6.7"/>
<path d="M98.2 212.6h23.4M104.6 216.5l-.2 .5M104.6 217.5l.8 .6 1.7 .4M105.5 215.8l-.5 .3M107.2 210.6h1.6v.2M107.2 210.6a.63 .63 0 0 0-.6 .6 .63 .63 0 0 0 .6 .7M107.7 218.5h.5M108.2 216.6l.6-.1v.8h-.4a.4 .4 0 0 1-.4-.3 .4 .4 0 0 1 .2-.4zM108.4 202.4h.4v.8M108.4 219.3h.4v.8M108.4 210.8h.4v.9M108.4 205.2h.4v.8"/>
<path d="M108.4 208.9h.4M108.4 214.5h.4M108.4 202.4a.4 .4 0 0 0-.4 .4 .4 .4 0 0 0 .4 .4h.4M108.4 208.8a.4 .4 0 0 1-.4-.4 .4 .4 0 0 1 .4-.4h.4v.9M108.4 214.5a.4 .4 0 0 1-.4-.4 .4 .4 0 0 1 .4-.4l.4-.1v.9M108.4 219.3a.4 .4 0 0 0-.4 .4 .4 .4 0 0 0 .4 .4h.4M108.4 210.8a.4 .4 0 0 0-.4 .4 .4 .4 0 0 0 .4 .4l.4 .1M108.4 205.2a.4 .4 0 0 0-.4 .4 .4 .4 0 0 0 .4 .4h.4M108.8 215.4h-1.6l-1.2 .2M108.8 202.4v-.3h-1.6a.63 .63 0 0 0-.6 .7 .63 .63 0 0 0 .6 .6h1.6v-.2M108.8 208v-.2h-1.6a.65 .65 0 0 0-.6 .6 .65 .65 0 0 0 .6 .7h1.6v-.2M108.8 213.6v-.2h-1.6a.65 .65 0 0 0-.6 .6 .65 .65 0 0 0 .6 .7h1.6v-.2"/>
<path d="M108.8 219.3v-.2h-1.6a.63 .63 0 0 0-.6 .6 .63 .63 0 0 0 .6 .6h1.6v-.2M108.8 216.5v-.3h-1.6a.63 .63 0 0 0-.6 .7 .63 .63 0 0 0 .6 .6M108.8 205.2v-.2h-1.6a.65 .65 0 0 0-.6 .6 .65 .65 0 0 0 .6 .6h1.6v-.2M108.8 200.6v1.5M108.8 203.4v1.6M108.8 206.2v1.6M108.8 209.1v1.5M108.8 211.9v1.5M108.8 214.7v1.5M108.8 217.5v1.6M108.8 217.3v.2h-1.6M108.8 211.7v.2h-1.6"/>
<path d="M108.8 200.4v.2h-1.6M109.3 215.5l.6 .1M109.4 218.4l-.6 .1M110.4 215.8l.5 .2M111.3 216.4a.95 .95 0 0 1-.5 1.5l-.9 .4M114 218l5.4 1.6h7.3M132.8 208.4a8.2 8.2 0 0 0 .2-3.5l.1-.6a5.6 5.6 0 0 1 3.9 0 3.5 3.5 0 0 0 2.7-.5v10.4M132.8 208.4v1.2a6 6 0 0 1 .1 3.6M132.9 213.2a.81 .81 0 0 0 .5 1l1.4 .3a12.2 12.2 0 0 0 4.9-.3M134.5 206.3l.9-.6h4.3v3.2h-4a1.58 1.58 0 0 1-1.4-.9 1.58 1.58 0 0 1 .2-1.7zM139.7 206.2h-1.1a1.04 1.04 0 0 0-1 1.1 1.04 1.04 0 0 0 1 1h1.1M139.7 213.2h-1.1a1.05 1.05 0 0 0-1 1.4"/>
<path d="M139.7 214.2v-1.6h-4a1.6 1.6 0 0 0-1.6 1.8M141 206.2h10.8M141 208.3h10.8M150.4 211v2.7h-2.7M150.4 200.9v2.6M164.3 211.2a1.26 1.26 0 0 0 1 1.2l6.4 1.2M164.3 210.2l.1 .1M164.4 210.4l.3 .1M164.6 210.5l.7 .2 6.4 .4M169.4 219.6h2.7M171.7 216.2v14.2M171.7 203v11.8h3.1v-7.8"/>
<path d="M171.7 211.4h3.1M172.9 204.2h2.5v2.8h-2.5zM172.9 208.3v17.3M174.8 208.3v12.6M174.8 204.2v-1.6a9.5 9.5 0 0 1-5.3 .1h-.3a8.3 8.3 0 0 1-4.9-.1v8.6M175.1 206.5a.93 .93 0 0 1-.9-1.1 .93 .93 0 0 1 1.2-.7v1.8h-.3M175.4 208.3v22.1M178.1 219.6h2.7M39.6 223.9h13.1M39.6 221.7h15.7M41 226.6v2.7h-2.7M52.5 220.3v2.1l1.5 1.5h2"/>
<path d="M56 222.3v1.6h.3M56 222.3a.63 .63 0 0 1 .7-.6 .63 .63 0 0 1 .6 .6v1.6h-.2M57.1 223.5a.4 .4 0 0 0-.4-.4 .4 .4 0 0 0-.4 .4v.4M57.1 223.5v.4h-.8M57.3 223.9h1.5M57.7 223.7l-.2 .2M58.7 222.7h.1M59.1 223.9h-.3l.1-1.6a.63 .63 0 0 1 .6-.6 .63 .63 0 0 1 .6 .6v1.6h-.2M59.1 223.5v.4M59.1 223.5a.4 .4 0 0 1 .4-.4 .4 .4 0 0 1 .4 .4v.4h-.8M60.1 223.9h1.6M61.9 223.9h-.2v-1.6a.65 .65 0 0 1 .6-.6 .65 .65 0 0 1 .7 .6v1.6h-.3"/>
<path d="M62.7 223.5a.4 .4 0 0 0-.4-.4 .4 .4 0 0 0-.4 .4v.4M62.7 223.5v.4h-.8M63 223.9h1.5M63.2 222.2l-1.7 1.7M64.2 221.2h.1M64.5 222.3v1.6h.2M64.5 222.3a.63 .63 0 0 1 .6-.6 .63 .63 0 0 1 .7 .6M64.7 223.5v.4M64.7 223.5a.4 .4 0 0 1 .4-.4 .4 .4 0 0 1 .4 .4l.1 .4h-.9M65.8 222.3v1.6h-.2M65.8 223.9h1.5M67.5 223.9h-.2v-1.6a.65 .65 0 0 1 .7-.6 .65 .65 0 0 1 .6 .6v1.6h-.2"/>
<path d="M68 233.5h3v3.7h-3zM68.3 223.5a.4 .4 0 0 0-.4-.4 .4 .4 0 0 0-.4 .4v.4M68.4 223.5v.4h-.9M68.6 223.9h1.5M68.7 220.7l-3.2 3.2M70.4 223.3a.4 .4 0 0 1 .5-.2 .4 .4 0 0 1 .3 .4v.4h-.9zM71 235.4h2.7M71.4 222.3a.63 .63 0 0 0-.6-.6 .63 .63 0 0 0-.7 .6v1.6h.2M71.4 223.9h1.5M71.4 222.3v1.6h-.2M72.9 222.3v1.6h.3M73 222.3a.63 .63 0 0 1 .6-.6 .63 .63 0 0 1 .6 .6v1.6h-.2"/>
<path d="M73.7 223.7h.1M74 223.5a.4 .4 0 0 0-.4-.4 .4 .4 0 0 0-.4 .4v.4M74 223.5v.4h-.8M74.2 223.9h1.6M76 223.5v.4M76 223.9h-.2v-1.6a.63 .63 0 0 1 .6-.6 .63 .63 0 0 1 .6 .6v1.6h-.2M76 223.5a.4 .4 0 0 1 .4-.4 .4 .4 0 0 1 .4 .4v.4h-.8M76.4 223.6v5.2M76.4 229.7v1M76.4 231.6v5.1M77 223.9h1.6M78.1 223.2l-.7 .7"/>
<path d="M78.8 223.9h-.2v-1.6a.65 .65 0 0 1 .6-.6 .65 .65 0 0 1 .7 .6v1.6h-.2M79.1 222.2h.1M79.2 223.6v5.2M79.2 229.7v1M79.2 231.6v5.1M79.6 223.5a.4 .4 0 0 0-.4-.4 .4 .4 0 0 0-.4 .4v.4M79.7 223.5v.4h-.9M79.9 223.9h1.5M80.6 220.7l-.5 .5M81.4 222.3v1.6h.2M81.4 222.3a.63 .63 0 0 1 .6-.6 .63 .63 0 0 1 .7 .6M81.6 223.5v.4"/>
<path d="M81.6 223.5a.4 .4 0 0 1 .4-.4 .4 .4 0 0 1 .4 .4l.1 .4h-.9M81.9 235.4h2.7M82.7 223.9h1.5M82.7 222.3v1.6h-.2M84.4 223.9h-.2v-1.6a.65 .65 0 0 1 .7-.6 .65 .65 0 0 1 .6 .6v1.6h-.2M85.3 223.5a.4 .4 0 0 0-.4-.4 .4 .4 0 0 0-.4 .4l-.1 .4M85.3 223.5v.4h-.9M85.5 223.9h1.5M87.4 223.3a.4 .4 0 0 1 .4-.2 .4 .4 0 0 1 .3 .4v.4h-.9zM88.3 222.3a.63 .63 0 0 0-.6-.6 .63 .63 0 0 0-.7 .6v1.6h.2M88.3 223.9h1.6M88.3 222.3v1.6h-.2"/>
<path d="M89.9 222.3v1.6h.2M89.9 222.3a.64 .64 0 0 1 .6-.6 .64 .64 0 0 1 .6 .6v1.6h-.2M90.9 223.5a.4 .4 0 0 0-.4-.4 .4 .4 0 0 0-.4 .4v.4M90.9 223.5v.4h-.8M91.1 223.9h1.6M92.9 223.9h-.2v-1.6a.63 .63 0 0 1 .6-.6 .63 .63 0 0 1 .7 .6v1.6h-.3M92.9 223.5v.4M92.9 223.5a.4 .4 0 0 1 .4-.4 .4 .4 0 0 1 .4 .4v.4h-.8M94 223.9h1.5M95.5 222.3v1.6h.2M95.5 222.3a.65 .65 0 0 1 .6-.6 .65 .65 0 0 1 .7 .6v1.6h-.2M96.5 223.5a.4 .4 0 0 0-.4-.4 .4 .4 0 0 0-.4 .4v.4"/>
<path d="M96.6 223.5v.4h-.9M96.8 223.9h1.5M98.5 223.5v.4M98.6 223.5a.4 .4 0 0 1 .4-.4 .4 .4 0 0 1 .4 .4v.4h-.9M98.6 230.7h2.6M99.6 222.3a.63 .63 0 0 0-.6-.6 .63 .63 0 0 0-.7 .6v1.6h.2M99.6 222.3v1.6h-.2M99.6 223.9h1.5M101.3 223.9h-.2v-1.6a.65 .65 0 0 1 .7-.6 .65 .65 0 0 1 .6 .6v1.6h-.2M102.2 223.5a.4 .4 0 0 0-.4-.4 .4 .4 0 0 0-.4 .4l-.1 .4M102.2 223.5v.4h-.9M102.4 223.9h2.6"/>
<path d="M103.9 225.3v6.7M104.2 223.9v-.4a.4 .4 0 0 1 .4-.4 .4 .4 0 0 1 .4 .4v.4M105.2 222.3a.63 .63 0 0 0-.6-.6 .63 .63 0 0 0-.7 .6v1.6M105.2 222.3v1.6h-.2M105.2 225.3v6.7M107.9 230.7h2.7M108.8 220.3v2.1l-1.5 1.5h-2.1M113.3 237.1h2.9M114.7 235.6v3M117.2 233.2v3.9h13.8v3.9h-18.7v-7.8h25.9v3.9h-21v3.9M124.4 235.9v-1.5l.6 1.5 .6-1.5v1.5M124.4 239.8v-1.5l.6 1.5 .6-1.5v1.5"/>
<path d="M127.4 233.2v7.8M128.7 221.5h14.9M131 233.2v3.9M134.8 233.2v3.9M162.4 235.6h14.9M166.3 229h2.7M167.5 224.3h2.7M178.1 224.3h2.7M178.1 229h2.7"/>
<circle cx="100.4" cy="157.2" r="1.13"/>
<circle cx="112.4" cy="157.2" r="1.69"/>
<circle cx="124.5" cy="176.5" r="1.12"/>
<circle cx="136.5" cy="176.6" r="1.69"/>
<circle cx="114.7" cy="237.1" r=".96"/>
<circle cx="124.9" cy="239.1" r="1.44"/>
<circle cx="124.9" cy="235.2" r="1.44"/>
</g>
<path d="M26.1 50.9h163.7M26.2 50.8v9.7M189.7 50.8v9.7M26.1 60.4h163.7" fill="none" stroke="#000" stroke-width=".2"/>
<g font-size="3.8">
<text x="26.4" y="43.5">72-Lead Plastic Quad Flat, No Lead Package (6EX) - 10x10 mm Body [VQFN]</text>
<text x="26.4" y="47.9">6.0x6.0 mm Exposed Pad; Punch Singulated, Dimpled Terminals (Also called QFN)</text>
</g>
<g font-size="3.3">
<text x="72.5" y="147.6">TOP VIEW</text>
<text x="157.7" y="166.5">SIDE VIEW</text>
<text x="128.7" y="220.8">DETAIL A</text>
<text x="162.4" y="234.9">DETAIL B</text>
<text x="68.7" y="242.7">BOTTOM VIEW</text>
</g>
<g font-size="3.2">
<text x="28.4" y="54.7">Note:</text>
<text x="41.1" y="58.3">http://www.microchip.com/packaging</text>
<text x="41.1" y="54.7">For the most current package drawings, please see the Microchip Packaging Specification located at</text>
<text x="104.3" y="158.3">0.10</text>
<text x="116.2" y="158.3">C</text>
<text x="120.7" y="158.3">A</text>
<text x="124.9" y="158.3">B</text>
<text x="128.4" y="177.7">0.10</text>
<text x="140.4" y="177.7">C</text>
<text x="144.8" y="177.7">A</text>
<text x="149" y="177.7">B</text>
</g>
<g font-size="2.9">
<text x="103.2" y="251.7">Microchip Technology Drawing C04-243-6EX Rev D Sheet 1 of 2</text>
<text x="26.6" y="261.3">© 2022 Microchip Technology Inc.</text>
</g>
<g font-size="2.7">
<text x="36.1" y="65.6">2X</text>
<text x="146" y="65.9">72X</text>
<text x="42.7" y="69.5">0.10</text>
<text x="49.6" y="69.5">C</text>
<text x="152.6" y="69.7">0.08</text>
<text x="159.6" y="69.8">C</text>
<text x="79" y="77.5">D1</text>
<text x="79.6" y="72.8">D</text>
<text x="113.5" y="72.8">A</text>
<text x="154" y="75.6">0.10</text>
<text x="161" y="75.6">C</text>
<text x="124.1" y="78">B</text>
<text x="36.2" y="84.8">NOTE 1</text>
<text x="151.7" y="86.2">θ</text>
<text x="114" y="112.4">E1</text>
<text x="124.1" y="112.1">E</text>
<text x="34.1" y="117.2">(DATUM B)</text>
<text x="34.1" y="122.4">(DATUM A)</text>
<text x="29.4" y="134.1">2X</text>
<text x="35.9" y="138">0.10</text>
<text x="42.9" y="138">C</text>
<text x="126.5" y="134.8">2X</text>
<text x="133.1" y="138.7">0.10</text>
<text x="140" y="138.7">C</text>
<text x="145.6" y="143.7">SEE</text>
<text x="36.8" y="145.4">2X</text>
<text x="43.4" y="149.3">0.10</text>
<text x="50.3" y="149.3">C</text>
<text x="139" y="147">DETAIL B</text>
<text x="175.8" y="147.4">A1</text>
<text x="175.6" y="151.8">(A3)</text>
<text x="41.8" y="157.1">CH</text>
<text x="78.9" y="161.8">D2</text>
<text x="148.1" y="159.9">SEATING</text>
<text x="162.3" y="161.5">C</text>
<text x="165.4" y="156.8">A</text>
<text x="151.1" y="163.2">PLANE</text>
<text x="37.8" y="175.5">CH</text>
<text x="113.7" y="175">(K)</text>
<text x="118.6" y="196.7">E2</text>
<text x="168.9" y="194.1">A</text>
<text x="148" y="199.4">L1</text>
<text x="182.1" y="198.6">(A5)</text>
<text x="36.9" y="207.3">NOTE 1</text>
<text x="143.7" y="214.7">b1</text>
<text x="182.3" y="220.5">A1</text>
<text x="182.1" y="225">(A3)</text>
<text x="35.4" y="230.3">L</text>
<text x="112" y="231.6">72X b</text>
<text x="182.1" y="229.7">(A4)</text>
<text x="68.7" y="236.3">e</text>
<text x="118" y="236.1">0.10</text>
<text x="128.2" y="236.1">C</text>
<text x="132" y="236.1">A</text>
<text x="135.6" y="236.1">B</text>
<text x="162" y="238.4">ALTERNATE</text>
<text x="118" y="240">0.05</text>
<text x="128.2" y="240">C</text>
<text x="158.7" y="241.5">CONFIGURATION</text>
</g>
<g font-size="2.3">
<text x="55.9" y="81.7">N</text>
<text x="49.4" y="88.3">1</text>
<text x="49.4" y="91.2">2</text>
<text x="49.4" y="220.5">1</text>
<text x="49.4" y="217.7">2</text>
<text x="55.9" y="227.1">N</text>
</g>
<g font-size="1.9">
<text x="41.2" y="200.9">e</text>
<text x="41.2" y="202.7">2</text>
</g>
</svg>
